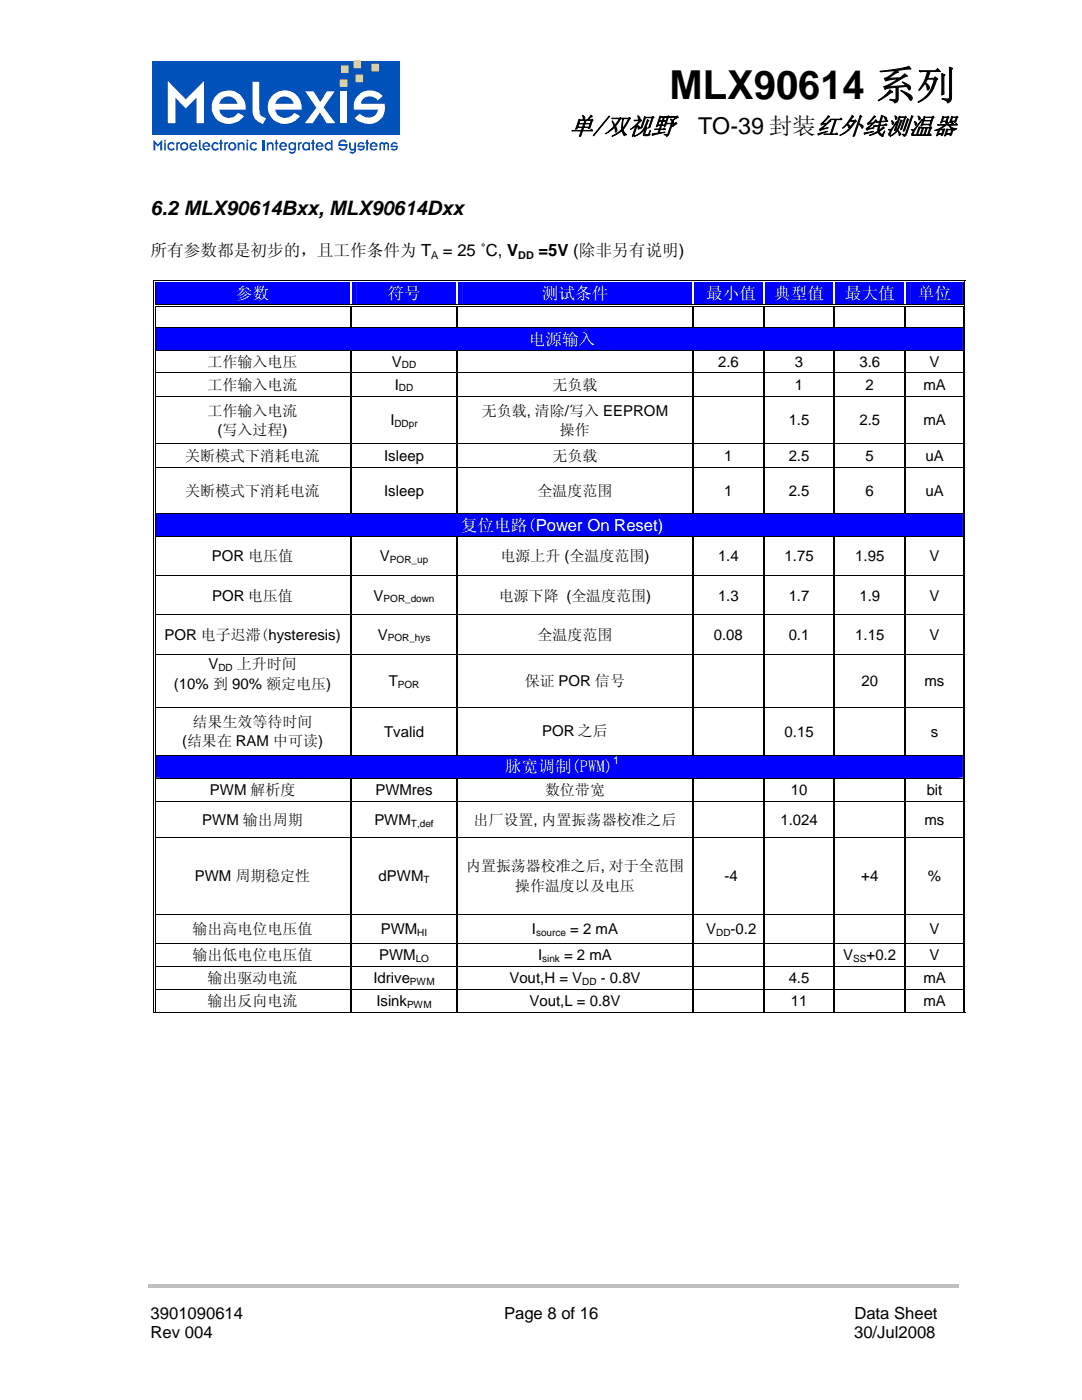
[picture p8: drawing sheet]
<svg xmlns="http://www.w3.org/2000/svg" width="216mm" height="279mm" viewBox="0 0 216 279" stroke-linecap="round" stroke-linejoin="round" font-family="sans-serif">
<path d="M29.5 256.3h161.8v.7h-161.8z" fill="#c0c0c0"/>
<g fill="#fff">
<path d="M34 16.3l3.5 3.7 3.6-3.7v8.2h-1.5v-4.9l-2.1 2.1-2-2.1v4.9h-1.5z" fill-rule="evenodd"/>
<path d="M43.4 19.2a3.3 3.3 0 0 1 3.9-.7 3.3 3.3 0 0 1 1.9 3.4h-5.2a2.05 2.05 0 0 0 1.6 1.6 2.05 2.05 0 0 0 2.2-.9l1.1 .6a3.5 3.5 0 0 1-6.1-.6 3.1 3.1 0 0 1 .6-3.4zM44.6 19.7l-.6 1.1h3.7a1.91 1.91 0 0 0-3.1-1.1z" fill-rule="evenodd"/>
<path d="M50.5 16.5h1.4v5.6a1.51 1.51 0 0 0 1.3 1.5l-.6 1.2-.5-.3a2.44 2.44 0 0 1-1.6-2.2z" fill-rule="evenodd"/>
<path d="M54.2 19.4a3.4 3.4 0 0 1 3.9-1 3.4 3.4 0 0 1 2.1 3.5h-5.2a2.05 2.05 0 0 0 1.6 1.6 2.05 2.05 0 0 0 2.1-.9l1.2 .6a3.6 3.6 0 0 1-6.2-.5 3.3 3.3 0 0 1 .5-3.3zM55.7 19.7l-.5 .5-.2 .6h3.6a1.91 1.91 0 0 0-2.9-1.1z" fill-rule="evenodd"/>
<path d="M60.8 18.3h1.7l1.3 2.1 1.3-2.1h1.5l-2.1 3.1 2.2 3.1h-1.7l-1.2-2.1-1.5 2.1h-1.5l2.2-3z" fill-rule="evenodd"/>
<path d="M71.2 19.1a3.5 3.5 0 0 1 4.8 .2l-.9 .8a1.93 1.93 0 0 0-3.2 .1l-.2 .6h4.6a3.2 3.2 0 0 1-1.1 3.4 3.2 3.2 0 0 1-3.6 .1l-1.1-.7 1.1-.9a2.01 2.01 0 0 0 3.4-.4v-.3h-4.6a3.1 3.1 0 0 1 .8-2.9z" fill-rule="evenodd"/>
</g>
<path d="M67.7 18.3h1.4v6.2h-1.4z" fill="#fff"/>
<path d="M30.4 12.2h49.3v14.7h-49.3z" fill="#0052ba"/>
<g fill="#fff">
<path d="M33.5 16.2l3.6 3.6 3.6-3.6v8.4h-1.5v-5.1l-2.1 2.2-2.1-2.2v5.1h-1.5z" fill-rule="evenodd"/>
<path d="M43.2 19a3.4 3.4 0 0 1 3.9-.6 3.4 3.4 0 0 1 1.9 3.5h-5.2a2.01 2.01 0 0 0 1.6 1.6 2.01 2.01 0 0 0 2.1-1l1.2 .7a3.6 3.6 0 0 1-6-.1 3.3 3.3 0 0 1 .5-4.1zM44.2 19.8l-.4 .9h3.6a1.97 1.97 0 0 0-3.2-.9z" fill-rule="evenodd"/>
<path d="M50.4 16.3h1.3l.1 6.4 .2 .4 1.1 .5-.6 1.2-.5-.3a2.48 2.48 0 0 1-1.6-2.2z" fill-rule="evenodd"/>
<path d="M54.1 19.4a3.4 3.4 0 0 1 4-1.1 3.4 3.4 0 0 1 2.1 3.6h-5.3a2.07 2.07 0 0 0 1.7 1.6 2.07 2.07 0 0 0 2.1-1l1.2 .7a3.5 3.5 0 0 1-4.2 1.3 3.5 3.5 0 0 1-2.2-3.7l.1-.7zM55.4 19.8l-.5 .9h3.7a1.89 1.89 0 0 0-3.2-.9z" fill-rule="evenodd"/>
<path d="M60.9 18.2h1.7l1.3 2.2 1.3-2.2h1.6l-2.2 3.2 2.4 3.2h-1.8l-1.4-2.2-1.4 2.2h-1.6l2.3-3.1z" fill-rule="evenodd"/>
<path d="M71.9 18.6a3.4 3.4 0 0 1 4.4 .6l-.9 .9a1.95 1.95 0 0 0-3.3 .3v.3h4.7a3.3 3.3 0 0 1-1.3 3.5 3.3 3.3 0 0 1-3.6 .1l-.7-.3-.4-.4 1-.9a2.14 2.14 0 0 0 3.3-.1l.3-.7h-4.7a2.96 2.96 0 0 1 1.2-3.3z" fill-rule="evenodd"/>
</g>
<path d="M67.9 18.2h1.4v6.4h-1.4z" fill="#fff"/>
<path d="M67.9 15.9h1.4v1.4h-1.4z" fill="#fad716"/>
<path d="M67.9 15.9h1.4v1.4h-1.4z" fill="none" stroke="#fad716" stroke-width=".2"/>
<path d="M68.1 13.1h1.4v1.4h-1.4z" fill="#fad716"/>
<path d="M68.1 13.1h1.4v1.4h-1.4z" fill="none" stroke="#fad716" stroke-width=".2"/>
<path d="M71 15h1.4v1.3h-1.4z" fill="#fad716"/>
<path d="M71 15h1.4v1.3h-1.4z" fill="none" stroke="#fad716" stroke-width=".2"/>
<path d="M74.2 12.8h1.3v1.4h-1.3z" fill="#fad716"/>
<path d="M74.2 12.8h1.3v1.4h-1.3z" fill="none" stroke="#fad716" stroke-width=".2"/>
<path d="M70.6 12.2h1.4v1.3h-1.4z" fill="#fad716"/>
<path d="M70.6 12.2h1.4v1.3h-1.4z" fill="none" stroke="#fad716" stroke-width=".2"/>
<g fill="#0052ba">
<path d="M30.6 27.9l.9 .9 .9-.9v2.1h-.4v-1.3l-.5 .6-.5-.6v1.3h-.4z" fill-rule="evenodd"/>
<path d="M32.8 28.4h.3v1.6h-.3zM32.9 27.9h.2l-.1 .4-.2-.1z" fill-rule="evenodd"/>
<path d="M33.6 28.6a.76 .76 0 0 1 1.2 .1l-.4 .1a.4 .4 0 0 0-.4-.1 .4 .4 0 0 0-.3 .3v.4a.46 .46 0 0 0 .4 .4 .46 .46 0 0 0 .5-.3l.2 .2-.1 .2a.82 .82 0 0 1-1.3-.4v-.6z" fill-rule="evenodd"/>
<path d="M35.2 28.4h.3v.2l.1-.3h.3l-.1 .4h-.1l-.2 .1v1.2h-.3z" fill-rule="evenodd"/>
<path d="M35.9 29.2a.86 .86 0 0 1 1.7 0 .86 .86 0 0 1-1.7 0zM36.3 28.9v.5l.1 .2a.55 .55 0 0 0 .8-.2l-.1-.5a.46 .46 0 0 0-.8 0z" fill-rule="evenodd"/>
<path d="M38 28.6a.83 .83 0 0 1 .9-.1 .83 .83 0 0 1 .5 .8h-1.3a.51 .51 0 0 0 .4 .4 .51 .51 0 0 0 .5-.2l.3 .2a.86 .86 0 0 1-1.3 .2 .86 .86 0 0 1 0-1.3zM38.3 28.7l-.2 .4h.9a.45 .45 0 0 0-.7-.4z" fill-rule="evenodd"/>
<path d="M39.7 27.9h.3v1.7l.3 .2-.1 .3-.5-.5z" fill-rule="evenodd"/>
<path d="M40.6 28.6a.88 .88 0 0 1 .9-.1 .88 .88 0 0 1 .5 .8h-1.3a.48 .48 0 0 0 .4 .5 .48 .48 0 0 0 .5-.3l.3 .2-.2 .2a.84 .84 0 0 1-1.3-.4v-.6zM40.9 28.7l-.2 .4h.9a.45 .45 0 0 0-.7-.4z" fill-rule="evenodd"/>
<path d="M42.4 28.6l.1-.1a.88 .88 0 0 1 1.2 .2l-.3 .2a.49 .49 0 0 0-.8 0 .49 .49 0 0 0 .1 .7 .42 .42 0 0 0 .7-.1l.3 .2a.86 .86 0 0 1-1.3 .1 .86 .86 0 0 1 0-1.2z" fill-rule="evenodd"/>
<path d="M43.9 27.9h.3v.5h.3v.3h-.3v1.3h-.3v-1.3h-.1v-.3h.1z" fill-rule="evenodd"/>
<path d="M44.7 28.4h.3v.2l.2-.3 .3 .1-.1 .3h-.1l-.3 .1v1.2h-.3z" fill-rule="evenodd"/>
<path d="M45.5 29.2a.85 .85 0 0 1 1.7 0 .85 .85 0 0 1-1.7 0zM45.9 28.9v.2a.45 .45 0 0 0 .3 .6 .45 .45 0 0 0 .6-.3v-.4a.47 .47 0 0 0-.4-.4 .47 .47 0 0 0-.5 .3z" fill-rule="evenodd"/>
<path d="M47.4 28.4l.4 .1a.57 .57 0 0 1 1 .2v1.3h-.3v-1.2a.4 .4 0 0 0-.4-.1 .4 .4 0 0 0-.3 .3v1h-.4z" fill-rule="evenodd"/>
<path d="M49.2 28.4h.3v1.6h-.3zM49.3 27.9h.3l-.2 .4-.2-.2z" fill-rule="evenodd"/>
<path d="M50.1 28.6l.4-.3h.3l.5 .4-.3 .2a.5 .5 0 0 0-.7 0 .5 .5 0 0 0 0 .7 .5 .5 0 0 0 .7-.1l.3 .2a.86 .86 0 0 1-1.2 .2 .86 .86 0 0 1 0-1.3z" fill-rule="evenodd"/>
</g>
<path d="M52.7 27.9v2.1" fill="none" stroke="#0052ba" stroke-width=".4"/>
<g fill="#0052ba">
<path d="M53.2 28.4l.4 .1a.57 .57 0 0 1 1 .2v1.3h-.3v-1.1a.43 .43 0 0 0-.7 .1v1h-.4z" fill-rule="evenodd"/>
<path d="M55 27.9h.3v.5h.2v.3h-.2v1.3h-.3v-1.3h-.2z" fill-rule="evenodd"/>
<path d="M55.9 28.6a.81 .81 0 0 1 1-.2 .81 .81 0 0 1 .4 .9h-1.2l.1 .3a.47 .47 0 0 0 .8-.1l.2 .2a.86 .86 0 0 1-1.2 .1 .86 .86 0 0 1-.1-1.2zM56.3 28.7l-.2 .4h.8l-.2-.4z" fill-rule="evenodd"/>
<path d="M57.6 28.7a.7 .7 0 0 1 1.1-.1v-.2h.4v1.5a.78 .78 0 0 1-.6 .8 .78 .78 0 0 1-.9-.4l.3-.1 .1 .1h.5l.2-.2v-.3a.69 .69 0 0 1-1.1-.3zM58 28.7l-.1 .3v.5a.43 .43 0 0 0 .5 .2 .43 .43 0 0 0 .3-.3l-.1-.7z" fill-rule="evenodd"/>
<path d="M59.5 28.4h.3v.2l.1-.3 .4 .1-.2 .3h-.1l-.2 .1v1.2h-.3z" fill-rule="evenodd"/>
<path d="M60.4 28.7l.5-.4 .5 .1 .1 .2v-.2h.3v1.6l-.4-.1a.68 .68 0 0 1-1.1-.4zM60.8 28.7l-.2 .3v.4a.49 .49 0 0 0 .8 .1 .49 .49 0 0 0-.1-.8z" fill-rule="evenodd"/>
<path d="M62.3 27.9h.3v.5h.2v.3h-.2v1.3h-.3v-1.3h-.2v-.3h.2z" fill-rule="evenodd"/>
<path d="M63.2 28.6a.81 .81 0 0 1 .9-.1 .81 .81 0 0 1 .5 .8h-1.2l.1 .4 .4 .1 .3-.3 .3 .2-.2 .2a.86 .86 0 0 1-1.2-.1 .86 .86 0 0 1 .1-1.2zM63.4 28.9v.2h.8l-.3-.4h-.3z" fill-rule="evenodd"/>
<path d="M65.1 28.5l.2-.2h.4l.4 .3v-.7h.3v2.1h-.3l-.1-.1-.5 .2-.6-.4-.1-.8zM65.1 29v.4a.47 .47 0 0 0 .7 .2 .47 .47 0 0 0 .2-.6 .47 .47 0 0 0-.7-.2z" fill-rule="evenodd"/>
<path d="M67.7 28.2l.2-.2a.87 .87 0 0 1 1.1 0l.3 .3-.4 .2a.54 .54 0 0 0-.6-.3 .54 .54 0 0 0-.4 .5h1.4a1.01 1.01 0 0 1-.5 1.3 1.01 1.01 0 0 1-1.3-.5l.3-.1 .4 .3h.5l.3-.6h-1.5z" fill-rule="evenodd"/>
<path d="M69.7 28.4h.3v1.1a.43 .43 0 0 0 .7 0v-1.1h.3v1.8l-.4 .4a.69 .69 0 0 1-.9-.3l.3-.1 .1 .1h.4l.2-.4a.56 .56 0 0 1-.6 .2 .56 .56 0 0 1-.4-.5z" fill-rule="evenodd"/>
<path d="M71.5 28.6l.4-.3h.4l.4 .4-.3 .2-.1-.2h-.4l-.3 .4h1.2a.84 .84 0 0 1-.5 .9 .84 .84 0 0 1-1-.2l.3-.2a.5 .5 0 0 0 .8-.2h-1.1z" fill-rule="evenodd"/>
<path d="M73.1 27.9h.3v.5h.2v.3h-.2v1.3h-.3v-1.3h-.2v-.3h.2z" fill-rule="evenodd"/>
<path d="M74 28.6a.88 .88 0 0 1 .9-.1 .88 .88 0 0 1 .5 .8h-1.3a.51 .51 0 0 0 .4 .4 .51 .51 0 0 0 .5-.2l.3 .2-.2 .2a.84 .84 0 0 1-1.3-.4v-.6zM74.3 28.7l-.2 .4h.9a.45 .45 0 0 0-.7-.4z" fill-rule="evenodd"/>
<path d="M75.8 28.6a.47 .47 0 0 1 .5-.3 .47 .47 0 0 1 .4 .4 .49 .49 0 0 1 .5-.4 .49 .49 0 0 1 .4 .4v1.3h-.3v-1.3h-.2l-.3 .2v1.1h-.3v-1.2l-.2-.1-.3 .1v1.2h-.3z" fill-rule="evenodd"/>
<path d="M78.2 28.6a.77 .77 0 0 1 1.1 .1l-.2 .2-.2-.2h-.4l-.2 .4h1.1a.79 .79 0 0 1-.4 .9 .79 .79 0 0 1-1-.2l.3-.3a.43 .43 0 0 0 .4 .3 .43 .43 0 0 0 .4-.4h-1.2v-.4z" fill-rule="evenodd"/>
</g>
<g fill="#00f">
<path d="M31 56.4h38.9v4.3h-38.9z"/>
<path d="M31.9 56.4h37v4.3h-37z"/>
<path d="M70.2 56.4h20.9v4.3h-20.9z"/>
<path d="M71.2 56.4h18.9v4.3h-18.9z"/>
<path d="M91.3 56.4h46.9v4.3h-46.9z"/>
<path d="M92.4 56.4h44.7v4.3h-44.7z"/>
<path d="M138.4 56.4h13.9v4.3h-13.9z"/>
<path d="M139.4 56.4h11.8v4.3h-11.8z"/>
<path d="M152.5 56.4h13.9v4.3h-13.9z"/>
<path d="M153.5 56.4h11.9v4.3h-11.9z"/>
<path d="M166.6 56.4h13.9v4.3h-13.9z"/>
<path d="M167.7 56.4h11.8v4.3h-11.8z"/>
<path d="M180.7 56.4h11.4v4.3h-11.4z"/>
<path d="M181.8 56.4h9.4v4.3h-9.4z"/>
</g>
<path d="M30.5 55.9h.2v.5h-.2zM30.5 55.9h.5v.1h-.5zM30.9 56.2h.1v.2h-.1z" fill="#000"/>
<path d="M31 56h38.9M31 56.3h38.9" fill="none" stroke="#000" stroke-width=".2"/>
<path d="M31 56.4h38.9" fill="none" stroke="#00f" stroke-width=".2"/>
<path d="M70.2 56.4h.2z" fill="#00f"/>
<path d="M69.9 56.4h.3z" fill="#fff"/>
<path d="M69.9 55.9h.5v.1h-.5zM69.9 56.2h.5v.2h-.5z" fill="#000"/>
<path d="M70.4 56h20.7M70.4 56.3h20.7" fill="none" stroke="#000" stroke-width=".2"/>
<path d="M70.4 56.4h20.7" fill="none" stroke="#00f" stroke-width=".2"/>
<path d="M91.3 56.4h.3z" fill="#00f"/>
<path d="M91.1 56.4h.2z" fill="#fff"/>
<path d="M91.1 55.9h.5v.1h-.5zM91.1 56.2h.5v.2h-.5z" fill="#000"/>
<path d="M91.6 56h46.6M91.6 56.3h46.6" fill="none" stroke="#000" stroke-width=".2"/>
<path d="M91.6 56.4h46.6" fill="none" stroke="#00f" stroke-width=".2"/>
<path d="M138.4 56.4h.2z" fill="#00f"/>
<path d="M138.2 56.4h.2z" fill="#fff"/>
<path d="M138.2 55.9h.4v.1h-.4zM138.2 56.2h.4v.2h-.4z" fill="#000"/>
<path d="M138.6 56h13.7M138.6 56.3h13.7" fill="none" stroke="#000" stroke-width=".2"/>
<path d="M138.6 56.4h13.7" fill="none" stroke="#00f" stroke-width=".2"/>
<path d="M152.5 56.4h.2z" fill="#00f"/>
<path d="M152.3 56.4h.2z" fill="#fff"/>
<path d="M152.3 55.9h.4v.1h-.4zM152.3 56.2h.4v.2h-.4z" fill="#000"/>
<path d="M152.7 56h13.7M152.7 56.3h13.7" fill="none" stroke="#000" stroke-width=".2"/>
<path d="M152.7 56.4h13.7" fill="none" stroke="#00f" stroke-width=".2"/>
<path d="M166.6 56.4h.3z" fill="#00f"/>
<path d="M166.4 56.4h.2z" fill="#fff"/>
<path d="M166.4 55.9h.5v.1h-.5zM166.4 56.2h.5v.2h-.5z" fill="#000"/>
<path d="M166.9 56h13.6M166.9 56.3h13.6" fill="none" stroke="#000" stroke-width=".2"/>
<path d="M166.9 56.4h13.6" fill="none" stroke="#00f" stroke-width=".2"/>
<path d="M180.7 56.4h.3z" fill="#00f"/>
<path d="M180.5 56.4h.2z" fill="#fff"/>
<path d="M180.5 55.9h.5v.1h-.5zM180.5 56.2h.5v.2h-.5zM192.1 55.9h.5v.1h-.5zM192.1 56.2h.2v.2h-.2zM192.4 55.9h.2v.5h-.2z" fill="#000"/>
<path d="M30.6 56.4v4.3M30.9 56.4v4.3M181 56h11.1M181 56.3h11.1" fill="none" stroke="#000" stroke-width=".2"/>
<path d="M181 56.4h11.1" fill="none" stroke="#00f" stroke-width=".2"/>
<g fill="#fff">
<path d="M69.9 56.4h.3v4.3h-.3z"/>
<path d="M91.1 56.4h.2v4.3h-.2z"/>
<path d="M138.2 56.4h.2v4.3h-.2z"/>
<path d="M152.3 56.4h.2v4.3h-.2z"/>
<path d="M166.4 56.4h.2v4.3h-.2z"/>
<path d="M180.5 56.4h.2v4.3h-.2z"/>
</g>
<g fill="none" stroke="#000" stroke-width=".2">
<path d="M192.2 56.4v4.3M192.5 56.4v4.3M30.6 61.2v4.1M30.9 61.2v4.1M31 60.8h38.9M31 61.1h38.9M70.4 60.8h20.7M70.4 61.1h20.7M91.6 60.8h46.6M91.6 61.1h46.6M138.6 60.8h13.7M138.6 61.1h13.7"/>
<path d="M152.7 60.8h13.7M152.7 61.1h13.7M166.9 60.8h13.6M166.9 61.1h13.6M181 60.8h11.1M181 61.1h11.1M192.2 61.2v4.1M192.5 61.2v4.1"/>
</g>
<g fill="#000">
<path d="M30.5 60.7h.2v.5h-.2zM30.9 61.2h.1zM30.9 60.7h.1v.2h-.1zM30.9 61h.1v.2h-.1zM69.9 61.2h.3zM69.9 60.7h.5v.2h-.5zM69.9 61h.5v.2h-.5zM91.1 61.2h.2zM91.1 60.7h.5v.2h-.5zM91.1 61h.5v.2h-.5zM138.2 61.2h.2zM138.2 60.7h.4v.2h-.4z"/>
<path d="M138.2 61h.4v.2h-.4zM152.3 61.2h.2zM152.3 60.7h.4v.2h-.4zM152.3 61h.4v.2h-.4zM166.4 61.2h.2zM166.4 60.7h.5v.2h-.5zM166.4 61h.5v.2h-.5zM180.5 61.2h.2zM180.5 60.7h.5v.2h-.5zM180.5 61h.5v.2h-.5zM192.1 61.2h.2zM192.1 60.7h.2v.2h-.2z"/>
<path d="M192.1 61h.2v.2h-.2zM192.4 61.2h.2zM192.4 60.7h.2v.5h-.2z"/>
</g>
<path d="M70 61.2v4.1" fill="none" stroke="#000" stroke-width=".25"/>
<path d="M91.2 61.2v4.1M138.3 61.2v4.1M152.4 61.2v4.1M166.5 61.2v4.1M180.6 61.2v4.1" fill="none" stroke="#000" stroke-width=".23"/>
<g fill="#00f">
<path d="M31 65.4h161.1v4.4h-161.1z"/>
<path d="M31.9 65.4h159.3v4.3h-159.3z"/>
</g>
<g fill="#000">
<path d="M30.5 65.3h.2v.1h-.2zM30.5 69.8h.2v.2h-.2zM30.5 74.2h.2v.2h-.2zM30.5 79.1h.2v.1h-.2zM30.9 65.3h.1v.1h-.1zM30.9 69.8h.1v.2h-.1zM30.9 74.2h.1v.2h-.1zM30.9 79.1h.1v.1h-.1zM192.1 65.3h.2v.1h-.2zM192.1 69.8h.2v.2h-.2zM192.1 74.2h.2v.2h-.2zM192.1 79.1h.2v.1h-.2z"/>
<path d="M192.4 65.3h.2v.1h-.2zM192.4 69.8h.2v.2h-.2zM192.4 74.2h.2v.2h-.2zM192.4 79.1h.2v.1h-.2zM30.5 88.5h.2v.1h-.2zM30.5 93.3h.2v.2h-.2zM30.9 88.5h.1v.1h-.1zM30.9 93.3h.1v.2h-.1zM192.1 88.5h.2v.1h-.2zM192.1 93.3h.2v.2h-.2zM192.4 88.5h.2v.1h-.2zM192.4 93.3h.2v.2h-.2z"/>
</g>
<g fill="none" stroke="#000" stroke-width=".2">
<path d="M30.6 65.4v4.4M30.6 70v4.2M30.6 74.4v4.7M30.6 79.2v9.3M30.9 65.4v4.4M30.9 70v4.2M30.9 74.4v4.7M30.9 79.2v9.3M31 65.4h161.1M31 69.9h161.1M31 74.3h161.1M31 79.1h161.1"/>
<path d="M192.2 65.4v4.4M192.2 70v4.2M192.2 74.4v4.7M192.2 79.2v9.3M192.5 65.4v4.4M192.5 70v4.2M192.5 74.4v4.7M192.5 79.2v9.3M30.6 88.6v4.7M30.6 93.5v8.9M30.9 88.6v4.7M30.9 93.5v8.9"/>
<path d="M31 88.5h161.1M31 93.4h161.1M192.2 88.6v4.7M192.2 93.5v8.9M192.5 88.6v4.7M192.5 93.5v8.9"/>
</g>
<path d="M70 70v4.2M70 74.4v4.7M70 79.2v9.3M70 88.6v4.7M70 93.5v8.9" fill="none" stroke="#000" stroke-width=".25"/>
<g fill="none" stroke="#000" stroke-width=".23">
<path d="M91.2 70v4.2M91.2 74.4v4.7M91.2 79.2v9.3M138.3 70v4.2M138.3 74.4v4.7M138.3 79.2v9.3M152.4 70v4.2M152.4 74.4v4.7M152.4 79.2v9.3M166.5 70v4.2M166.5 74.4v4.7M166.5 79.2v9.3"/>
<path d="M180.6 70v4.2M180.6 74.4v4.7M180.6 79.2v9.3M91.2 88.6v4.7M91.2 93.5v8.9M138.3 88.6v4.7M138.3 93.5v8.9M152.4 88.6v4.7M152.4 93.5v8.9M166.5 88.6v4.7M166.5 93.5v8.9M180.6 88.6v4.7"/>
<path d="M180.6 93.5v8.9"/>
</g>
<g fill="#00f">
<path d="M31 102.6h161.1v4.4h-161.1z"/>
<path d="M31.9 102.6h159.3v4.3h-159.3z"/>
</g>
<g fill="#000">
<path d="M30.5 102.4h.2v.2h-.2zM30.5 107h.2v.2h-.2zM30.5 114.8h.2v.2h-.2zM30.9 102.4h.1v.2h-.1zM30.9 107h.1v.2h-.1zM30.9 114.8h.1v.2h-.1zM192.1 102.4h.2v.2h-.2zM192.1 107h.2v.2h-.2zM192.1 114.8h.2v.2h-.2zM192.4 102.4h.2v.2h-.2zM192.4 107h.2v.2h-.2zM192.4 114.8h.2v.2h-.2z"/>
<path d="M30.5 122.6h.2v.2h-.2zM30.5 130.5h.2v.1h-.2zM30.9 122.6h.1v.2h-.1zM30.9 130.5h.1v.1h-.1zM192.1 122.6h.2v.2h-.2zM192.1 130.5h.2v.1h-.2zM192.4 122.6h.2v.2h-.2zM192.4 130.5h.2v.1h-.2zM30.5 141.1h.2v.2h-.2zM30.9 141.1h.1v.2h-.1zM192.1 141.1h.2v.2h-.2zM192.4 141.1h.2v.2h-.2z"/>
</g>
<g fill="none" stroke="#000" stroke-width=".2">
<path d="M30.6 102.6v4.4M30.6 107.2v7.6M30.6 115v7.6M30.9 102.6v4.4M30.9 107.2v7.6M30.9 115v7.6M31 102.5h161.1M31 107.1h161.1M31 114.9h161.1M192.2 102.6v4.4M192.2 107.2v7.6M192.2 115v7.6"/>
<path d="M192.5 102.6v4.4M192.5 107.2v7.6M192.5 115v7.6M30.6 122.8v7.7M30.6 130.6v10.5M30.9 122.8v7.7M30.9 130.6v10.5M31 122.7h161.1M31 130.5h161.1M192.2 122.8v7.7M192.2 130.6v10.5M192.5 122.8v7.7"/>
<path d="M192.5 130.6v10.5M30.6 141.3v9.3M30.9 141.3v9.3M31 141.2h161.1M192.2 141.3v9.3M192.5 141.3v9.3"/>
</g>
<path d="M70 107.2v7.6M70 115v7.6M70 122.8v7.7M70 130.6v10.5M70 141.3v9.3" fill="none" stroke="#000" stroke-width=".25"/>
<g fill="none" stroke="#000" stroke-width=".23">
<path d="M91.2 107.2v7.6M91.2 115v7.6M138.3 107.2v7.6M138.3 115v7.6M152.4 107.2v7.6M152.4 115v7.6M166.5 107.2v7.6M166.5 115v7.6M180.6 107.2v7.6M180.6 115v7.6M91.2 122.8v7.7M91.2 130.6v10.5"/>
<path d="M138.3 122.8v7.7M138.3 130.6v10.5M152.4 122.8v7.7M152.4 130.6v10.5M166.5 122.8v7.7M166.5 130.6v10.5M180.6 122.8v7.7M180.6 130.6v10.5M91.2 141.3v9.3M138.3 141.3v9.3M152.4 141.3v9.3M166.5 141.3v9.3"/>
<path d="M180.6 141.3v9.3"/>
</g>
<g fill="#00f">
<path d="M31 150.8h161.1v4.4h-161.1z"/>
<path d="M31.9 150.8h159.3v4.3h-159.3z"/>
</g>
<g fill="#000">
<path d="M30.5 150.6h.2v.2h-.2zM30.5 155.2h.2v.1h-.2zM30.9 150.6h.1v.2h-.1zM30.9 155.2h.1v.1h-.1zM192.1 150.6h.2v.2h-.2zM192.1 155.2h.2v.1h-.2zM192.4 150.6h.2v.2h-.2zM192.4 155.2h.2v.1h-.2zM30.5 159.9h.2v.2h-.2zM30.5 167.1h.2v.1h-.2zM30.9 159.9h.1v.2h-.1zM30.9 167.1h.1v.1h-.1z"/>
<path d="M192.1 159.9h.2v.2h-.2zM192.1 167.1h.2v.1h-.2zM192.4 159.9h.2v.2h-.2zM192.4 167.1h.2v.1h-.2zM30.5 182.4h.2v.2h-.2zM30.5 188.2h.2v.2h-.2zM30.5 192.7h.2v.2h-.2zM30.5 197.3h.2v.2h-.2zM30.9 182.4h.1v.2h-.1zM30.9 188.2h.1v.2h-.1zM30.9 192.7h.1v.2h-.1zM30.9 197.3h.1v.2h-.1z"/>
<path d="M192.1 182.4h.2v.2h-.2zM192.1 188.2h.2v.2h-.2zM192.1 192.7h.2v.2h-.2zM192.1 197.3h.2v.2h-.2zM192.4 182.4h.2v.2h-.2zM192.4 188.2h.2v.2h-.2zM192.4 192.7h.2v.2h-.2zM192.4 197.3h.2v.2h-.2zM192.1 201.9h.5v.2h-.5z"/>
</g>
<g fill="none" stroke="#000" stroke-width=".2">
<path d="M30.6 150.8v4.4M30.6 155.3v4.6M30.9 150.8v4.4M30.9 155.3v4.6M31 150.7h161.1M31 155.3h161.1M192.2 150.8v4.4M192.2 155.3v4.6M192.5 150.8v4.4M192.5 155.3v4.6M30.6 160.1v7M30.6 167.2v15.2"/>
<path d="M30.9 160.1v7M30.9 167.2v15.2M31 160h161.1M31 167.2h161.1M192.2 160.1v7M192.2 167.2v15.2M192.5 160.1v7M192.5 167.2v15.2M30.6 182.6v5.6M30.6 188.4v4.3M30.6 192.9v4.4M30.6 197.5v4.4"/>
<path d="M30.9 182.6v5.6M30.9 188.4v4.3M30.9 192.9v4.4M30.9 197.5v4.4M31 182.5h161.1M31 188.3h161.1M31 192.8h161.1M31 197.4h161.1M192.2 182.6v5.6M192.2 188.4v4.3M192.2 192.9v4.4M192.2 197.5v4.4"/>
<path d="M192.5 182.6v5.6M192.5 188.4v4.3M192.5 192.9v4.4M192.5 197.5v4.4M30.5 202h161.6"/>
</g>
<path d="M70 155.3v4.6M70 160.1v7M70 167.2v15.2M70 182.6v5.6M70 188.4v4.3M70 192.9v4.4M70 197.5v4.4" fill="none" stroke="#000" stroke-width=".25"/>
<g fill="none" stroke="#000" stroke-width=".23">
<path d="M91.2 155.3v4.6M138.3 155.3v4.6M152.4 155.3v4.6M166.5 155.3v4.6M180.6 155.3v4.6M91.2 160.1v7M91.2 167.2v15.2M138.3 160.1v7M138.3 167.2v15.2M152.4 160.1v7M152.4 167.2v15.2M166.5 160.1v7"/>
<path d="M166.5 167.2v15.2M180.6 160.1v7M180.6 167.2v15.2M91.2 182.6v5.6M91.2 188.4v4.3M91.2 192.9v4.4M91.2 197.5v4.4M138.3 182.6v5.6M138.3 188.4v4.3M138.3 192.9v4.4M138.3 197.5v4.4M152.4 182.6v5.6"/>
<path d="M152.4 188.4v4.3M152.4 192.9v4.4M152.4 197.5v4.4M166.5 182.6v5.6M166.5 188.4v4.3M166.5 192.9v4.4M166.5 197.5v4.4M180.6 182.6v5.6M180.6 188.4v4.3M180.6 192.9v4.4M180.6 197.5v4.4"/>
</g>
<text font-size="8" x="133.6" y="19.7">MLX90614 系列</text>
<text font-size="4.9" x="113.6" y="26.8">单/双视野</text>
<text font-size="4.6" x="139.3" y="26.8">TO-39 封装红外线测温器</text>
<text font-size="4" x="30.1" y="42.9">6.2 MLX90614Bxx, MLX90614Dxx</text>
<g font-size="3.3">
<text x="30.1" y="51.1">所有参数都是初步的，且工作条件为 T</text>
<text x="88.4" y="51.1">= 25 ˚C, V</text>
<text x="107.5" y="51.1">=5V (除非另有说明)</text>
<text x="30.1" y="263.1">3901090614</text>
<text x="100.6" y="263.1">Page 8 of 16</text>
<text x="170.5" y="263.1">Data Sheet</text>
<text x="30.1" y="267">Rev 004</text>
<text x="170.5" y="267">30/Jul2008</text>
</g>
<g font-size="3.3" fill="#fff">
<text x="47.1" y="59.7">参数</text>
<text x="77.3" y="59.7">符号</text>
<text x="108.1" y="59.7">测试条件</text>
<text x="140.9" y="59.7">最小值</text>
<text x="154.5" y="59.7">典型值</text>
<text x="168.6" y="59.7">最大值</text>
<text x="183.2" y="59.7">单位</text>
<text x="105.5" y="68.8">电源输入</text>
<text x="91.9" y="106">复位电路(Power On Reset)</text>
<text x="100.8" y="154.2">脉宽调制(PWM)</text>
</g>
<g font-size="3">
<text x="41.4" y="73.2">工作输入电压</text>
<text x="41.4" y="77.7">工作输入电流</text>
<text x="78.2" y="73.2">V</text>
<text x="78.8" y="77.8">I</text>
<text x="110.3" y="77.7">无负载</text>
<text x="143.3" y="73.2">2.6</text>
<text x="158.6" y="77.8">1</text>
<text x="158.6" y="73.2">3</text>
<text x="171.5" y="73.2">3.6</text>
<text x="172.7" y="77.8">2</text>
<text x="184.3" y="77.8">mA</text>
<text x="185.5" y="73.2">V</text>
<text x="41.4" y="83">工作输入电流</text>
<text x="96.2" y="83">无负载, 清除/写入 EEPROM</text>
<text x="43.4" y="86.8">(写入过程)</text>
<text x="77.9" y="84.9">I</text>
<text x="111.7" y="86.8">操作</text>
<text x="157.4" y="84.9">1.5</text>
<text x="171.5" y="84.9">2.5</text>
<text x="184.3" y="84.9">mA</text>
<text x="36.9" y="92">关断模式下消耗电流</text>
<text x="76.7" y="92">Isleep</text>
<text x="110.3" y="92">无负载</text>
<text x="144.5" y="92">1</text>
<text x="157.4" y="92">2.5</text>
<text x="172.7" y="92">5</text>
<text x="184.7" y="92">uA</text>
<text x="36.9" y="99">关断模式下消耗电流</text>
<text x="76.7" y="99">Isleep</text>
<text x="107.3" y="99">全温度范围</text>
<text x="144.5" y="99">1</text>
<text x="157.4" y="99">2.5</text>
<text x="172.7" y="99">6</text>
<text x="184.7" y="99">uA</text>
<text x="42.3" y="112">POR 电压值</text>
<text x="75.8" y="112">V</text>
<text x="99.9" y="112">电源上升 (全温度范围)</text>
<text x="143.3" y="112">1.4</text>
<text x="156.5" y="112">1.75</text>
<text x="170.6" y="112">1.95</text>
<text x="185.5" y="112">V</text>
<text x="42.3" y="119.9">POR 电压值</text>
<text x="74.5" y="119.9">V</text>
<text x="99.5" y="119.9">电源下降 (全温度范围)</text>
<text x="143.3" y="119.9">1.3</text>
<text x="157.4" y="119.9">1.7</text>
<text x="171.5" y="119.9">1.9</text>
<text x="185.5" y="119.9">V</text>
<text x="32.8" y="127.7">POR 电子迟滞(hysteresis)</text>
<text x="75.4" y="127.7">V</text>
<text x="107.3" y="127.7">全温度范围</text>
<text x="142.4" y="127.7">0.08</text>
<text x="157.4" y="127.7">0.1</text>
<text x="170.6" y="127.7">1.15</text>
<text x="185.5" y="127.7">V</text>
<text x="34.7" y="137.5">(10% 到 90% 额定电压)</text>
<text x="41.6" y="133.6">V</text>
<text x="47.3" y="133.6">上升时间</text>
<text x="77.6" y="136.9">T</text>
<text x="104.7" y="136.9">保证 POR 信号</text>
<text x="171.9" y="136.9">20</text>
<text x="184.5" y="136.9">ms</text>
<text x="36.3" y="148.9">(结果在 RAM 中可读)</text>
<text x="38.4" y="145.1">结果生效等待时间</text>
<text x="76.7" y="147">Tvalid</text>
<text x="108.2" y="147">POR 之后</text>
<text x="156.5" y="147">0.15</text>
<text x="185.7" y="147">s</text>
<text x="41.9" y="158.7">PWM 解析度</text>
<text x="74.9" y="158.7">PWMres</text>
<text x="108.8" y="158.7">数位带宽</text>
<text x="157.8" y="158.7">10</text>
<text x="184.9" y="158.7">bit</text>
<text x="40.3" y="164.6">PWM 输出周期</text>
<text x="74.7" y="164.6">PWM</text>
<text x="94.5" y="164.6">出厂设置, 内置振荡器校准之后</text>
<text x="155.7" y="164.6">1.024</text>
<text x="184.5" y="164.6">ms</text>
<text x="93" y="173.9">内置振荡器校准之后, 对于全范围</text>
<text x="38.9" y="175.9">PWM 周期稳定性</text>
<text x="75.5" y="175.9">dPWM</text>
<text x="102.8" y="177.8">操作温度以及电压</text>
<text x="144.6" y="175.9">-4</text>
<text x="171.9" y="175.9">+4</text>
<text x="185.1" y="175.9">%</text>
<text x="38.4" y="186.5">输出高电位电压值</text>
<text x="38.4" y="191.6">输出低电位电压值</text>
<text x="75.6" y="191.6">PWM</text>
<text x="76" y="186.5">PWM</text>
<text x="106.2" y="186.5">I</text>
<text x="107.4" y="191.6">I</text>
<text x="112.6" y="191.6">= 2 mA</text>
<text x="113.8" y="186.5">= 2 mA</text>
<text x="140.9" y="186.5">V</text>
<text x="145.8" y="186.5">-0.2</text>
<text x="168.3" y="191.6">V</text>
<text x="172.9" y="191.6">+0.2</text>
<text x="185.5" y="186.5">V</text>
<text x="185.5" y="191.6">V</text>
<text x="41.4" y="196.1">输出驱动电流</text>
<text x="74.5" y="196.2">Idrive</text>
<text x="101.6" y="196.2">Vout,H = V</text>
<text x="119.9" y="196.2">- 0.8V</text>
<text x="157.4" y="196.2">4.5</text>
<text x="184.3" y="196.2">mA</text>
<text x="41.4" y="200.7">输出反向电流</text>
<text x="75.1" y="200.7">Isink</text>
<text x="105.6" y="200.7">Vout,L = 0.8V</text>
<text x="157.8" y="200.7">11</text>
<text x="184.3" y="200.7">mA</text>
</g>
<g font-size="2.2">
<text x="86" y="51.6">A</text>
<text x="103.4" y="51.6">DD</text>
</g>
<text font-size="2.2" fill="#fff" x="122.3" y="152.5">1</text>
<g font-size="2">
<text x="80.2" y="73.5">DD</text>
<text x="79.6" y="78.1">DD</text>
<text x="78.7" y="85.2">DDpr</text>
<text x="77.8" y="112.4">POR_up</text>
<text x="76.5" y="120.2">POR_down</text>
<text x="77.4" y="128">POR_hys</text>
<text x="43.6" y="133.9">DD</text>
<text x="79.4" y="137.3">POR</text>
<text x="82" y="165">T,def</text>
<text x="84.5" y="176.2">T</text>
<text x="83" y="192">LO</text>
<text x="83.3" y="186.8">HI</text>
<text x="107" y="186.8">source</text>
<text x="108.2" y="192">sink</text>
<text x="142.9" y="186.8">DD</text>
<text x="170.3" y="192">SS</text>
<text x="81.8" y="196.5">PWM</text>
<text x="116.2" y="196.5">DD</text>
<text x="81.2" y="201.1">PWM</text>
</g>
</svg>
